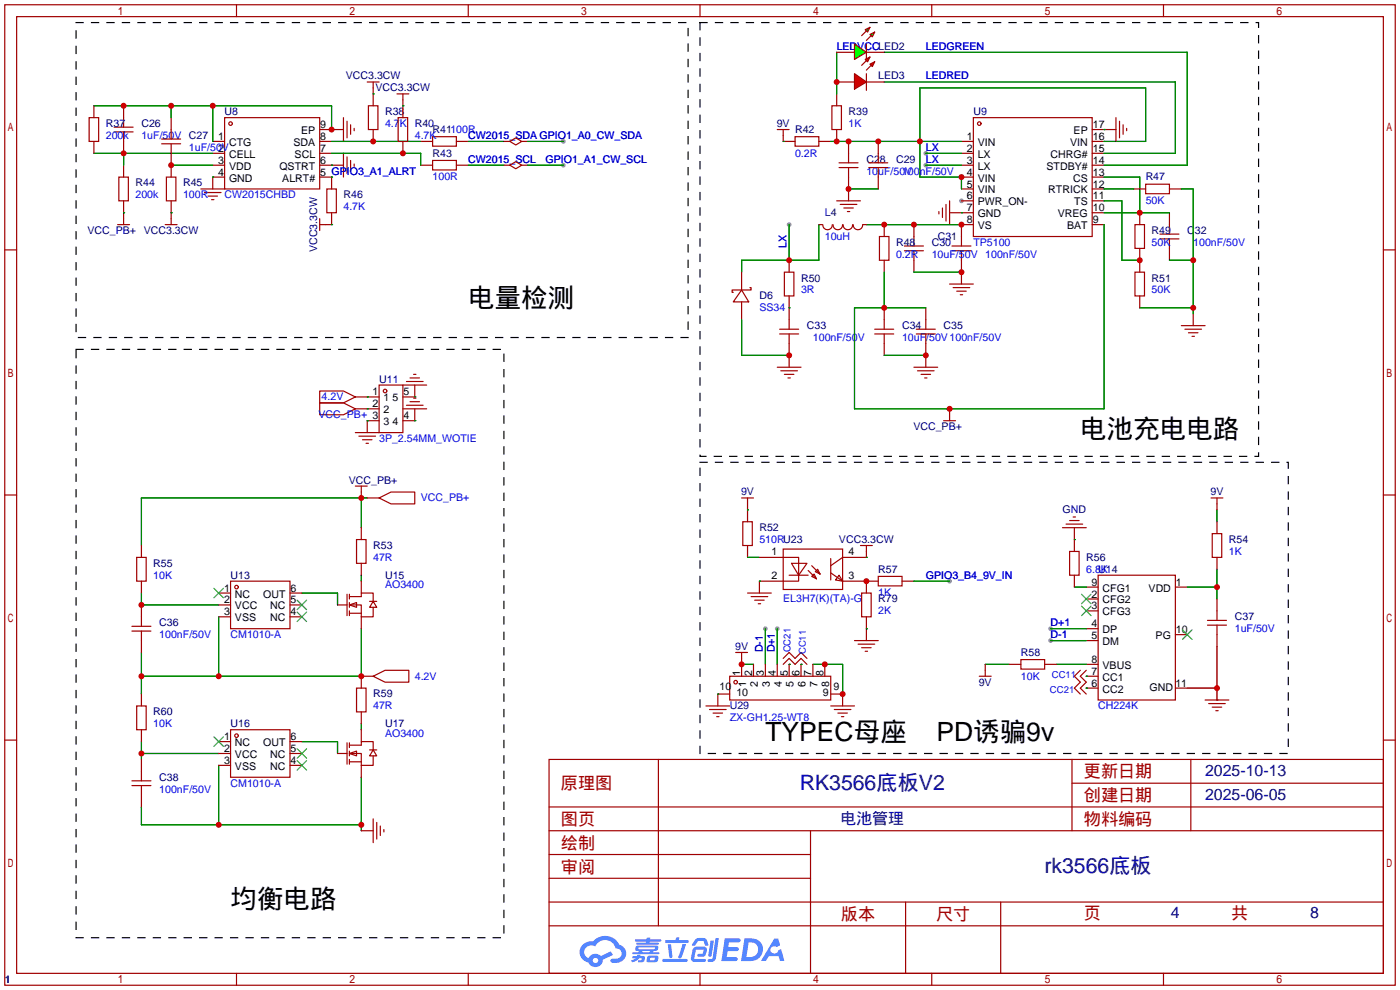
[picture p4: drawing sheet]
<svg xmlns="http://www.w3.org/2000/svg" width="299mm" height="212mm" viewBox="0 0 299 212" stroke-linecap="round" stroke-linejoin="round" font-family="sans-serif">
<g fill="#999">
<circle cx="205.5" cy="42.9" r=".51"/>
<circle cx="224.5" cy="134.4" r=".51"/>
<circle cx="224.5" cy="136.9" r=".51"/>
<circle cx="197.9" cy="32.8" r=".51"/>
<circle cx="197.9" cy="35.3" r=".51"/>
<circle cx="168.7" cy="48" r=".51"/>
<circle cx="120.4" cy="35.3" r=".51"/>
<circle cx="120.4" cy="30.2" r=".51"/>
<circle cx="202.9" cy="124.2" r=".51"/>
<circle cx="163.6" cy="134.4" r=".51"/>
<circle cx="166.1" cy="134.4" r=".51"/>
</g>
<g fill="none" stroke="#a10000" stroke-width=".25">
<path d="M1 1h297.2v209.6h-297.2zM3.6 3.6h292.1v204.4h-292.1zM50.5 1v2.6M100.1 1v2.6M149.6 1v2.6M199.1 1v2.6M248.7 1v2.6M1 53.4h2.6M295.7 53.4h2.5M1 105.8h2.6M295.7 105.8h2.5M1 158.2h2.6"/>
<path d="M295.7 158.2h2.5M117.3 162.3h178.4v45.7h-178.4zM117.3 177.5h178.4M117.3 172.5h178.4M140.7 162.3v35.6M173.2 177.5v30.5M229.1 162.3v15.2M229.1 167.4h66.6M254.5 162.3v15.2M117.3 182.6h55.9M117.3 197.9h178.4M117.3 192.8h178.4"/>
<path d="M117.3 187.7h55.9M193.5 192.8v15.2M213.9 192.8v15.2M50.5 208v2.6M100.1 208v2.6M149.6 208v2.6M199.1 208v2.6M248.7 208v2.6"/>
</g>
<g fill="#5487ff">
<path d="M154.9 200.5h2.7a.48 .48 0 0 1 .7 .5 .48 .48 0 0 1-.7 .4h-1.8l-.2 1h1.9a.43 .43 0 0 1 .4 .5 .43 .43 0 0 1-.4 .4h-2l-.2 1.3h1.7a.45 .45 0 0 1 .6 .1 .45 .45 0 0 1-.2 .6l-3.2 .1z"/>
<path d="M165.5 200.6h.8l.4 1.4-.7 .4a.84 .84 0 0 0-1.2 .2 .84 .84 0 0 0 .3 1.2 .84 .84 0 0 0 1.2-.4v-.3l.6-.3 .7 2.6h-.9l-.3-1.1h-2.1l-.6 1.1h-1.1z"/>
<path d="M151.9 201h.7l-.5 3.2a.36 .36 0 0 1-.4 .3 .36 .36 0 0 1-.3-.3z"/>
<path d="M152.9 200.5h.7l-.6 4.3a1.13 1.13 0 0 1-1.8 .6l.2-.4 .8-.1 .1-.2z"/>
<path d="M148.6 200.8l.6-.3h1a.77 .77 0 0 1 .9 .5l.3 .9-.2 .2h-.5l-.3-.9-.2-.1h-1l-.7 1h-.6v-.2z"/>
<path d="M148.2 202.7l.5-.4h1.7a.81 .81 0 0 1 .7 .5 .81 .81 0 0 1-.2 .9 .81 .81 0 0 1-.9 .8h-.7a.32 .32 0 0 1-.3-.4 .32 .32 0 0 1 .4-.3h.8l.2-.9-1.7 .1-.3 1.9 2.2 .1a.32 .32 0 0 1 .3 .3 .32 .32 0 0 1-.4 .3h-2.3l-.4-.3-.1-.5z"/>
<path d="M141.6 204.9h5a.33 .33 0 0 1 .4 .4 .33 .33 0 0 1-.4 .3h-4.9l-.1-.2z"/>
<path d="M145.9 201.8h.7l-.6 2a.98 .98 0 0 1-.7 1l-.3-.3z"/>
<path d="M142.7 201.8h.7l.3 2.6a.34 .34 0 0 1-.3 .3 .34 .34 0 0 1-.4-.2z"/>
<path d="M142.2 200.9h2.2l.2-.6h.6l-.1 .6h1.8a.32 .32 0 0 1 .3 .3 .32 .32 0 0 1-.4 .3h-4.5l-.1-.1z"/>
<path d="M135.2 204.3h.9l.1-.2h.7l-.1 .2 .9 .1a.82 .82 0 0 1-.6 1.3h-.7v-.5h.6l.1-.4a.68 .68 0 0 0-.9 .4l-1.1 .5-.2-.5 1-.4h-.8z"/>
<path d="M135.8 200.7h2.4l.1-.3h.7l-.1 .4h2.2l.3 .2-.3 .2h-2.2l-.1 .3h1.8l.2 .2-.2 .2h-4.5l-.1-.4h2.1v-.3h-2.2l-.2-.1z"/>
<path d="M159.1 200.5l-.7 4.9h1.7a2.5 2.5 0 0 0 3-2.5 2.5 2.5 0 0 0-3.1-2.4zM160 201.4a1.61 1.61 0 0 1 2 1.4 1.61 1.61 0 0 1-1.8 1.7l-.7 .1z"/>
<path d="M135.9 202.3a.55 .55 0 0 0-.1 .7 .55 .55 0 0 0 .7 .2v.3h-1.3v.4h5.5l.2-.2-.2-.2h-1.2l.2-.3a.7 .7 0 0 0 .9-.2 .7 .7 0 0 0-.1-.9h-4.1zM136.5 202.5h3.3l.2 .1-.2 .3h-3.2zM137.2 203.2h1.7l-.1 .3h-1.5z"/>
<path d="M138.4 204.4a1.05 1.05 0 0 0-.1 1.2 2.91 2.91 0 0 0 2.2-.1 .98 .98 0 0 0 0-1.2l-1.6-.1zM139 204.7h.8l.1 .3-.2 .2h-.8z"/>
<path d="M124.6 201.9a2.23 2.23 0 0 0-.6 2.3 2.23 2.23 0 0 0 1.8 1.5 1.58 1.58 0 0 0 1.7 1 1.58 1.58 0 0 0 1.3-1.6l2.2-1-.5-.8-2.1 1a1.65 1.65 0 0 0-2.6 .5 1.45 1.45 0 0 1-.8-2 1.45 1.45 0 0 1 2-.6l.2 .1a2.3 2.3 0 0 1 2.4-1.4 2.3 2.3 0 0 1 2 1.8 1.12 1.12 0 0 1 1.3 1 1.12 1.12 0 0 1-1.2 1.2h-.7a.45 .45 0 0 0-.5 .4 .45 .45 0 0 0 .4 .5 2.21 2.21 0 0 0 2.3-.6 2.21 2.21 0 0 0 .5-2.2 2.13 2.13 0 0 0-1.4-1.1 3.3 3.3 0 0 0-5.5-.7l-1.2 .1zM126.7 205.3a.57 .57 0 0 1 1.1 0 .57 .57 0 0 1-1.1 0z"/>
</g>
<g fill="none" stroke="#a10000" stroke-width=".25">
<path d="M178.8 11.2h3.8M185.2 11.2h3.8M185.2 9.4v3.6M24.4 28.2h4M24.4 27.2h4M25.4 37.8h2v5.1h-2zM26.4 22.6v4.6M26.4 28.2v4.6M26.4 35.3v2.5M34.5 30.7h4.1M34.5 29.7h4.1M35.6 37.8h2v5.1h-2z"/>
<path d="M36.6 25.1v4.6M36.6 30.7v7.1M45.5 30.2h2.5M45.5 32.8h2.5M45.5 35.3h2.5M48 25.1h20.3v15.3h-20.3zM48 37.8h-2.5v2.6M68.3 30.2h2.6M68.3 32.8h2.6M68.3 35.3h5.1M68.3 37.8h2.6M68.3 27.7h5.1"/>
<path d="M73.4 25.1v5.1M73.4 32.8v5M74.2 25.9v3.6M74.2 33.5v3.6M74.9 26.7v2M74.9 34.3v2M75.7 27.4v.5M75.7 35.1v.5M89.9 30.2h2.6M89.9 35.3h2.6M92.5 29.2h5v2h-5zM92.5 34.3h5v2h-5z"/>
<path d="M97.5 30.2h2.6M97.5 35.3h2.6M166.1 27.7h2.6M167.4 27.7v2.5h2.5M169.9 29.2h5.1v2h-5.1zM175 30.2h2.5M177.8 22.6h2v5.1h-2zM178.8 20.1v2.5M178.8 27.7v2.5M179.3 35.8h4.1M179.3 34.8h4.1M181.4 30.2v4.6"/>
<path d="M181.4 35.8v7.1M205.5 30.2h2.5M205.5 32.8h2.5M205.5 35.3h2.5M205.5 37.8h2.5M208 25.1h25.4v25.4h-25.4zM233.4 30.2h2.6M233.4 32.8h2.6M233.4 35.3h2.6M233.4 37.8h2.6M233.4 27.7h5.1M238.5 25.1v5.1"/>
<path d="M239.3 25.9v3.6M240 26.7v2M240.8 27.4v.5M26.4 42.9v2.6M36.6 42.9v2.6M42.9 40.4h5.1M43.7 41.1h3.5M44.4 41.9h2.1M45.2 42.7h.5M178.8 42.9h5.1M179.6 43.7h3.5M180.3 44.4h2.1"/>
<path d="M181.1 45.2h.5M205.5 40.4h2.5M205.5 42.9h2.5M205.5 45.5h2.5M205.5 48h2.5M233.4 40.4h2.6M233.4 42.9h2.6M233.4 45.5h2.6M233.4 48h2.6M227.1 112.8h5.1M227.8 112h3.6M228.6 117.9h2v5h-2z"/>
<path d="M228.6 111.3h2M229.4 110.5h.5M229.6 112.8v5.1M258.8 106.4h2.6M259.1 114h2v5.1h-2zM260.1 106.4v2.6M260.1 111.5v2.5M260.1 119.1v2.6M229.6 122.9v2.6M232.2 125.5h2.5M232.2 128h2.5M232.2 130.6h2.5"/>
<path d="M232.2 134.4h2.5M232.2 136.9h2.5M234.7 122.9h16.5v26.7h-16.5zM251.2 125.5h2.5M251.2 135.6h2.5M258.1 133.6h4M258.1 132.6h4M260.1 128v4.6M260.1 133.6v4.6M209.3 144.5h2.5M210.6 142v2.5M215.6 142h2.6"/>
<path d="M218.2 141h5.1v2h-5.1zM223.3 142h2.5M230.9 143.3l-1.3 1.2 1.3 1.3-1.3 1.3 1.3 1.2M232.2 144.5h.1M232.2 147.1h.1M232.2 147.1h2.5M232.2 144.5h2.5M232.2 142h2.5M232.2 143.3l-1.3 1.2 1.3 1.3-1.3 1.3 1.3 1.2M251.2 147.1h2.5M257.6 149.6h5M258.3 150.4h3.6"/>
<path d="M259.1 151.1h2M259.8 151.9h.5M260.1 149.6h.1"/>
<circle cx="49.3" cy="26.4" r=".38"/>
<circle cx="209.3" cy="26.4" r=".38"/>
</g>
<g fill="none" stroke="#008700" stroke-width=".25">
<path d="M178.8 11.2v8.9M189 11.2h64.7v24.1h-17.7M189 17.5h62.2v15.3h-15.2M20.1 32.8h25.4M20.1 22.6h50.8v5.1M26.4 32.8v2.5M36.6 35.3h8.9M36.6 22.6v2.5M45.5 37.8h.1M45.5 22.6v7.6M70.9 35.3h.1M70.9 32.8h19v2.5"/>
<path d="M70.9 30.2h19M100.1 35.3h7.6M100.1 30.2h7.6M167.4 30.2h.1M177.5 30.2h28M236 27.7h.1M236 30.2h8.9v-11.4h-48.3v19h8.9v2.6M181.4 40.4h6.3M229.6 115.3h.1M260.1 109v2.5M224.5 134.4h7.7M224.5 136.9h7.7"/>
<path d="M229.6 125.5h2.6M253.7 125.5h6.4M260.1 121.7v6.3M210.6 142h5M225.8 142h6.4M232.2 144.5h.1M232.2 147.1h.1"/>
</g>
<path d="M149.6 98.8h125.7v62.2h-125.7z" fill="none" stroke="#000" stroke-width=".25" stroke-dasharray="1.5 1.8"/>
<path d="M231.1 127l2.1 2M231.1 129.5l2.1 2.1M233.2 127l-2.1 2M233.2 129.5l-2.1 2.1M252.7 134.6l2.1 2.1M254.8 134.6l-2.1 2.1" fill="none" stroke="#3c3" stroke-width=".25"/>
<path d="M260.1 138.2v11.4M253.7 147.1h6.4" fill="none" stroke="#800040" stroke-width=".25"/>
<g fill="#0f0" stroke="#a10000" stroke-width=".25">
<path d="M182.6 9.4l2.6 1.8-2.6 1.5z"/>
<path d="M184.9 6.3l1-.5-.5 1.1z"/>
<path d="M185.9 7.4l1-.5-.5 1z"/>
</g>
<path d="M178.8 17.5h3.8M185.2 6.6l-1.1 1M185.2 17.5h3.8M185.2 15.7v3.6M186.2 7.6l-1 1" fill="none" stroke="#a10000" stroke-width=".25"/>
<g fill="#f00" stroke="#a10000" stroke-width=".25">
<path d="M182.6 15.7l2.6 1.8-2.6 1.6z"/>
<path d="M184.9 12.7l1-.5-.5 1z"/>
<path d="M185.9 13.7l1-.5-.5 1z"/>
</g>
<g fill="none" stroke="#a10000" stroke-width=".25">
<path d="M78.5 17.5h2.5M79.8 17.5v5.1M185.2 13l-1.1 1M186.2 14l-1 1M19 25.1h2.1v5.1h-2.1zM20.1 22.6v2.5M20.1 30.2v2.6M70.9 37.8v2.6M78.7 22.6h2.1v5.1h-2.1zM79.8 27.7v2.5M84.8 20.1h2.6M85.1 25.1h2v5.1h-2z"/>
<path d="M86.1 20.1v5M86.1 30.2v2.6M107.7 30.2h1.3M107.7 35.3h1.3M109 30.2l1.2-.7 1.3 .7-1.3 .8zM109 35.3l1.2-.8 1.3 .8-1.3 .8zM111.5 30.2h1.3M111.5 35.3h1.3M185.7 35.8h4M185.7 34.8h4M187.7 30.2v4.6M187.7 35.8v4.6"/>
<path d="M244.9 39.4h5v2h-5zM25.1 48h2.6M26.4 45.5v2.5M35.3 48h2.5M36.6 45.5v2.5M68.3 46.7v2.6M69.8 40.4h2.1v5.1h-2.1zM70.9 45.5v2.5h-2.6M158.5 58.2v3.8M167.6 58.2h2.1v5h-2.1zM168.7 55.6v2.6M175 48h.8"/>
<path d="M175.9 48a1.01 1.01 0 0 0 1 1.1 1.01 1.01 0 0 0 1-1.1M178 48a1.01 1.01 0 0 0 1.1 1.1 1.01 1.01 0 0 0 1-1.1M180.2 48a1.01 1.01 0 0 0 1 1.1 1.01 1.01 0 0 0 1-1.1M182.4 48a1.01 1.01 0 0 0 1 1.1 1.01 1.01 0 0 0 1-1.1M184.4 48h.8M188 50.5h2v5.1h-2zM189 48v2.5M189 55.6v2.6M193.3 53.6h4.1M193.3 52.6h4.1M195.3 48v4.6M195.3 53.6v4.6"/>
<path d="M200.7 45.2v.5M201.4 44.4v2.1M202.2 43.7v3.5M202.9 45.5h2.6M202.9 42.9v5.1M203.5 53.6h4M203.5 52.6h4M205.5 48v4.6M205.5 53.6v7.1M242.3 40.4h2.6M242.6 48h2v5.1h-2zM242.6 58.2h2v5h-2z"/>
<path d="M243.6 45.5v2.5M243.6 53.1v5.1M247.9 51.1h4.1M247.9 50h4.1M249.9 45.5v4.5M249.9 51.1v4.5M249.9 40.4h2.6M158.5 62l1.5 2.5h-3.3zM158.5 62h-2v.5h.2M158.5 64.5v3.8M160.3 61.5h.2v.5h-2M166.1 78.5h5.1"/>
<path d="M166.6 70.4h4.1M166.6 71.4h4.1M166.9 79.2h3.5M168.7 63.2v7.2M168.7 71.4v7.1M186.9 70.4h4.1M186.9 71.4h4.1M189 65.8v4.6M189 71.4v4.5M195.3 78.5h5.1M195.8 70.4h4.1M195.8 71.4h4.1"/>
<path d="M196.1 79.2h3.5M197.9 65.8v4.6M197.9 71.4v7.1M202.9 60.7h5.1M203.7 61.5h3.6M204.5 62.2h2M205.2 63h.5M243.6 63.2v2.6M252.5 69.6h5.1M253.2 70.4h3.6M254 71.1h2M254.8 71.9h.5"/>
<path d="M255 67.1v2.5M68.3 86.1h5.1l2.5 1.3-2.5 1.2h-5.1zM68.3 83.6h5.1l2.5 1.2-2.5 1.3h-5.1zM75.9 84.8h5.1M75.9 87.4h5.1M75.9 92.5h5.1M76.7 93.2h3.6M77.5 94h2M78.2 94.7h.5M81 82.3h5.1v10.2h-5.1zM81 89.9h-2.5v2.6M86.1 87.4h5.1"/>
<path d="M86.1 82.3h5.1M86.9 81.5h3.5M86.9 86.6h3.5M87.6 80.8h2.1M87.6 85.9h2.1M88.4 80h.5M88.4 85.1h.5M88.6 87.4v2.5h-2.5M88.6 82.3v2.5h-2.5M167.6 80h2.1M168.4 80.8h.5M196.8 80h2.1"/>
<path d="M197.6 80.8h.5M201.7 89.9h2.5M202.9 87.4v2.5M29.2 119.1h2v5.1h-2zM30.2 116.6v2.5M75.9 103.9h2.6M76.2 115.3h2v5.1h-2zM77.2 103.9v2.5M77.2 112.8v2.5M78.5 106.4h2.5M81 106.4l2.6-1.2h5v2.5h-5zM158.5 106.4h2.5"/>
<path d="M158.7 111.5h2.1v5.1h-2.1zM159.8 106.4v5.1M159.8 116.6v2.5M162.3 119.1h8.4v5.1h-8.4v2.5M167.4 117.3h12.7v8.7h-12.7zM177.5 119.4v4.6M183.9 116.6h2.5M185.2 116.6v2.5h-5.1l-2.6 1.8M28.2 134.9h4.1M28.2 133.9h4.1M30.2 124.2v2.5M30.2 129.3v4.6"/>
<path d="M30.2 134.9v4.5M46.7 129.3h2.6M46.7 126.7h2.6M46.7 131.8h2.6M49.3 124.2h12.7v10.2h-12.7zM62 129.3h2.5M62 126.7h2.5M62 131.8h2.5M72.1 129.3h2.1M74.2 127v4.6M74.7 129.3h2.5v2.5M74.7 127.5h2.5v-.8h2.6v1.8"/>
<path d="M74.7 129.3l1.5-.5v1zM74.7 127v1M74.7 128.8v1M74.7 130.6v1M74.7 131.1h2.5M77.2 120.4v2.5M77.2 124.2v2.5M77.2 131.8v2.6M79 128.5h1.5M79.8 129.8v2h-2.6M79.8 128.5l.7 1.3h-1.5zM157.2 139.4h2.6"/>
<path d="M158.5 139.4v5.1M159.8 126.7h5M160.5 127.5h3.6M161.3 128.3h2M162.1 129h.5M168.7 122.9h4M169.2 120.4h3.3l-1.8 2.5zM172.7 121.9l1.8 1.8M173.5 123.2l.5-.5 .5 1zM173.5 120.9l1.8 1.8M174.8 121.7l.5 1-1.1-.5zM177.5 122.4l2.6 1.8"/>
<path d="M179.3 122.9l.8 1.3-1.5-.2zM180.1 124.2h7.6M182.6 136.9h5.1M183.4 137.7h3.5M184.1 126.7h2.1v5.1h-2.1zM184.1 138.4h2.1M184.9 139.2h.5M185.2 124.2v2.5M185.2 131.8v5.1M187.7 123.2h5.1v2h-5.1zM192.8 124.2h2.5M29.2 150.9h2v5.1h-2z"/>
<path d="M30.2 148.3v2.6M30.2 156v2.5M46.7 158.5h2.6M49.3 156h12.7v10.1h-12.7zM62 158.5h2.5M74.2 158.8v4.5M74.7 159.3h2.5v-.8h2.6v1.8M74.7 158.8v1M76.2 147.1h2v5h-2zM77.2 152.1v2.6M77.2 156v2.5M79.8 144.5l2.5-1.2h5.1v2.5h-5.1z"/>
<path d="M79.8 144.5h-2.6v2.6M150.9 150.9h5.1M151.6 151.6h3.6M152.4 152.4h2M153.2 153.2h.5M156 144.5h21.5v5.1h-21.5zM156 148.3h-2.6v2.6M161 142v2.5M163.6 142v2.5M166.1 142v2.5M167.4 140.7l1.3-1.3 1.2 1.3 1.3-1.3 1.3 1.3M167.4 142l1.3-1.3 1.2 1.3 1.3-1.3 1.3 1.3"/>
<path d="M168.7 142h.1M168.7 142v2.5M171.2 142h.1M171.2 142v2.5M173.7 142v2.5M176.3 142v2.5M177.5 150.9h5.1M177.5 148.3h2.6v2.6M178.3 151.6h3.6M179.1 152.4h2M179.8 153.2h.5M28.2 167.9h4.1"/>
<path d="M28.2 166.9h4.1M30.2 162.3v4.6M30.2 167.9v4.6M46.7 161h2.6M46.7 163.6h2.6M62 161h2.5M62 163.6h2.5M72.1 161h2.1M74.7 161h2.5v2.6M74.7 161l1.5-.5v1zM74.7 160.5v1M74.7 162.3v1"/>
<path d="M74.7 162.8h2.5M77.2 163.6v2.5M77.2 177.5h2.6M79 160.3h1.5M79.8 161.5v2.1h-2.6M79.8 160.3l.7 1.2h-1.5zM79.8 175v5.1M80.5 175.8v3.5M81.3 176.5v2.1M82 177.3v.5"/>
<circle cx="82.3" cy="83.6" r=".38"/>
<circle cx="50.5" cy="125.5" r=".38"/>
<circle cx="50.5" cy="157.2" r=".38"/>
<circle cx="157.2" cy="145.8" r=".38"/>
</g>
<g fill="none" stroke="#008700" stroke-width=".25">
<path d="M70.9 37.8h.1M79.8 20.1h.1M86.1 22.6h.1M112.8 35.3h7.6M112.8 30.2h7.6M197.9 32.8h7.6M197.9 35.3h7.6M236 37.8h7.6v7.7M26.4 45.5h.1M36.6 45.5h.1M70.9 48h.1M168.7 48v7.6"/>
<path d="M175 48v7.6h-16.5v2.6M185.2 48h20.3M189 58.2v7.6M195.3 58.2h10.2M205.5 45.5h.1M236 45.5h13.9M236 40.4h6.3M236 42.9h3.8v12.7h3.8M236 48v39.4h-53.4v-21.6h15.3M249.9 55.6h5.1M252.5 40.4h2.5v26.7M158.5 68.3v7.6h10.2"/>
<path d="M168.7 65.8h.1M189 75.9h8.9M243.6 65.8h11.4M78.5 87.4h.1M78.5 84.8h.1M78.5 89.9h.1M88.6 84.8h.1M88.6 89.9h.1M77.2 106.4v6.4M78.5 106.4h-48.3v10.2M159.8 109h.1M159.8 119.1h2.5"/>
<path d="M185.2 119.1h.1M30.2 126.7v2.6h16.5M30.2 139.4v8.9M46.7 131.8v12.7M64.5 126.7h7.6v2.6M77.2 134.4v10.1h-47M77.2 122.9v1.3M162.3 124.2h.1M163.6 134.4v7.6M166.1 134.4v7.6M185.2 124.2h.1M185.2 134.4h.1"/>
<path d="M195.3 124.2h7.6M30.2 158.5v3.8M64.5 158.5h7.6v2.5M77.2 154.7v1.3M153.4 148.3h.1M158.5 142h2.5M168.7 142h.1M171.2 142h.1M173.7 142h6.4v6.3M30.2 172.5v3.8h47M30.2 161h16.5M46.7 163.6v12.7"/>
<path d="M77.2 166.1v11.4"/>
</g>
<path d="M16.3 4.8h130.8v67.3h-130.8zM149.6 4.8h119.4v92.7h-119.4zM16.3 74.7h91.4v125.7h-91.4z" fill="none" stroke="#000" stroke-width=".25" stroke-dasharray="1.5 1.8"/>
<path d="M45.7 125.7l2.1 2.1M47.8 125.7l-2.1 2.1M63.5 130.8l2 2M63.5 128.3l2 2M65.5 130.8l-2 2M65.5 128.3l-2 2M45.7 157.5l2.1 2M47.8 157.5l-2.1 2M63.5 162.6l2 2M63.5 160l2 2.1M65.5 162.6l-2 2M65.5 160l-2 2.1" fill="none" stroke="#3c3" stroke-width=".25"/>
<g fill="#c00">
<circle cx="36.6" cy="35.3" r=".63"/>
<circle cx="26.4" cy="32.8" r=".63"/>
<circle cx="70.9" cy="27.7" r=".63"/>
<circle cx="45.5" cy="22.6" r=".63"/>
<circle cx="36.6" cy="22.6" r=".63"/>
<circle cx="26.4" cy="22.6" r=".63"/>
<circle cx="79.8" cy="30.2" r=".63"/>
<circle cx="86.1" cy="32.8" r=".63"/>
<circle cx="260.1" cy="147.1" r=".63"/>
<circle cx="260.1" cy="125.5" r=".63"/>
<circle cx="196.6" cy="30.2" r=".63"/>
<circle cx="205.5" cy="37.8" r=".63"/>
<circle cx="187.7" cy="30.2" r=".63"/>
<circle cx="181.4" cy="30.2" r=".63"/>
<circle cx="178.8" cy="30.2" r=".63"/>
<circle cx="181.4" cy="40.4" r=".63"/>
<circle cx="178.8" cy="17.5" r=".63"/>
<circle cx="243.6" cy="45.5" r=".63"/>
<circle cx="255" cy="55.6" r=".63"/>
<circle cx="255" cy="65.8" r=".63"/>
<circle cx="243.6" cy="55.6" r=".63"/>
<circle cx="205.5" cy="48" r=".63"/>
<circle cx="195.3" cy="48" r=".63"/>
<circle cx="189" cy="48" r=".63"/>
<circle cx="168.7" cy="55.6" r=".63"/>
<circle cx="168.7" cy="75.9" r=".63"/>
<circle cx="205.5" cy="58.2" r=".63"/>
<circle cx="189" cy="65.8" r=".63"/>
<circle cx="202.9" cy="87.4" r=".63"/>
<circle cx="197.9" cy="75.9" r=".63"/>
<circle cx="46.7" cy="144.5" r=".63"/>
<circle cx="30.2" cy="144.5" r=".63"/>
<circle cx="77.2" cy="144.5" r=".63"/>
<circle cx="46.7" cy="176.3" r=".63"/>
<circle cx="77.2" cy="176.3" r=".63"/>
<circle cx="30.2" cy="161" r=".63"/>
<circle cx="77.2" cy="106.4" r=".63"/>
<circle cx="30.2" cy="129.3" r=".63"/>
<circle cx="185.2" cy="124.2" r=".63"/>
<circle cx="158.5" cy="142" r=".63"/>
<circle cx="180.1" cy="148.3" r=".63"/>
<circle cx="176.3" cy="142" r=".63"/>
</g>
<g font-size="5.7">
<text x="100.1" y="65.7">电量检测</text>
<text x="230.9" y="93.6">电池充电电路</text>
<text x="163.6" y="158.4">TYPEC母座</text>
<text x="200.1" y="158.4">PD诱骗9v</text>
<text x="49.3" y="194">均衡电路</text>
</g>
<g font-size="4.5" fill="#000080">
<text x="170.9" y="168.8">RK3566底板V2</text>
<text x="223.2" y="186.6">rk3566底板</text>
</g>
<g font-size="3.7" fill="#a00000">
<text x="231.6" y="166.2">更新日期</text>
<text x="119.9" y="168.7">原理图</text>
<text x="231.6" y="171.2">创建日期</text>
<text x="119.9" y="176.3">图页</text>
<text x="231.6" y="176.3">物料编码</text>
<text x="119.9" y="181.4">绘制</text>
<text x="119.9" y="186.5">审阅</text>
<text x="179.7" y="196.6">版本</text>
<text x="200" y="196.6">尺寸</text>
<text x="231.6" y="196.4">页</text>
<text x="263.1" y="196.4">共</text>
</g>
<g font-size="3.4" fill="#000080">
<text x="257.6" y="165.9">2025-10-13</text>
<text x="257.6" y="171">2025-06-05</text>
<text x="179.6" y="176.1">电池管理</text>
<text x="250.3" y="196.2">4</text>
<text x="280" y="196.2">8</text>
</g>
<g font-size="2.3" fill="#00f">
<text x="178.8" y="10.6">LEDVCCLED2</text>
<text x="197.9" y="10.6">LEDGREEN</text>
<text x="197.9" y="17">LEDRED</text>
<text x="22.6" y="29.7">200k</text>
<text x="30.2" y="29.7">1uF/50V C27</text>
<text x="82.3" y="27.1">4.7K</text>
<text x="88.6" y="29.7">4.7K</text>
<text x="100.1" y="29.7">CW2015_SDA GPIO1_A0_CW_SDA</text>
<text x="181.4" y="27.1">1K</text>
<text x="40.4" y="32.2">1uF/50V</text>
<text x="100.1" y="34.8">CW2015_SCL</text>
<text x="116.6" y="34.8">GPIO1_A1_CW_SCL</text>
<text x="169.9" y="33.5">0.2R</text>
<text x="197.9" y="32.2">LX</text>
<text x="197.9" y="34.8">LX</text>
<text x="92.5" y="38.6">100R</text>
<text x="185.2" y="37.3">10uF/50V</text>
<text x="192.8" y="37.3">100nF/50V</text>
<text x="29" y="42.4">200k</text>
<text x="39.1" y="42.4">100R</text>
<text x="48" y="42.4">CW2015CHBD</text>
<text x="73.4" y="44.9">4.7K</text>
<text x="244.9" y="43.7">50K</text>
<text x="168.1" y="53.1" transform="rotate(-90 168.1 53.1)">LX</text>
<text x="176.3" y="51.3">10uH</text>
<text x="208" y="52.5">TP5100</text>
<text x="246.1" y="52.5">50K</text>
<text x="255" y="52.5">100nF/50V</text>
<text x="191.5" y="55.1">0.2R</text>
<text x="199.1" y="55.1">10uF/50V</text>
<text x="210.6" y="55.1">100nF/50V</text>
<text x="171.2" y="62.7">3R</text>
<text x="246.1" y="62.7">50K</text>
<text x="162.3" y="66.5">SS34</text>
<text x="173.7" y="72.9">100nF/50V</text>
<text x="192.8" y="72.9">10uF/50V100nF/50V</text>
<text x="68.1" y="89.4">VCC_PB+ 3</text>
<text x="68.7" y="85.6">4.2V</text>
<text x="81" y="94.5">3P_2.54MM_WOTIE</text>
<text x="89.9" y="107.2">VCC_PB+</text>
<text x="79.8" y="119.9">47R</text>
<text x="162.3" y="116">510RU23</text>
<text x="262.6" y="118.6">1K</text>
<text x="32.8" y="123.7">10K</text>
<text x="82.3" y="125.7">AO3400</text>
<text x="197.9" y="123.7">GPIO3_B4_9V_IN</text>
<text x="232.2" y="122.4">6.8K</text>
<text x="167.4" y="128.7">EL3H7(K)(TA)-G</text>
<text x="187.7" y="127.5">1K</text>
<text x="187.7" y="131.3">2K</text>
<text x="34" y="136.4">100nF/50V</text>
<text x="49.3" y="136.4">CM1010-A</text>
<text x="224.5" y="133.8">D+1</text>
<text x="224.5" y="136.4">D-1</text>
<text x="263.9" y="135.1">1uF/50V</text>
<text x="163" y="139.4" transform="rotate(-90 163 139.4)">D-1</text>
<text x="165.6" y="139.4" transform="rotate(-90 165.6 139.4)">D+1</text>
<text x="88.6" y="145.3">4.2V</text>
<text x="218.2" y="145.3">10K</text>
<text x="32.8" y="155.4">10K</text>
<text x="79.8" y="151.6">47R</text>
<text x="156" y="154.1">ZX-GH1.25-WT8</text>
<text x="234.7" y="151.6">CH224K</text>
<text x="82.3" y="157.4">AO3400</text>
<text x="34" y="169.4">100nF/50V</text>
<text x="49.3" y="168.1">CM1010-A</text>
</g>
<g font-size="2.3" fill="#000080">
<text x="73.9" y="17">VCC3.3CW</text>
<text x="187.7" y="17">LED3</text>
<text x="80.2" y="19.5">VCC3.3CW</text>
<text x="22.6" y="27.1">R37</text>
<text x="30.2" y="27.1">C26</text>
<text x="48" y="24.6">U8</text>
<text x="82.3" y="24.6">R38</text>
<text x="88.6" y="27.1">R40</text>
<text x="92.5" y="28.4">R41100R</text>
<text x="166" y="27.1">9V</text>
<text x="169.9" y="28.4">R42</text>
<text x="181.4" y="24.6">R39</text>
<text x="208" y="24.6">U9</text>
<text x="92.5" y="33.5">R43</text>
<text x="185.2" y="34.8">C28</text>
<text x="191.5" y="34.8">C29</text>
<text x="29" y="39.8">R44</text>
<text x="39.1" y="39.8">R45</text>
<text x="244.9" y="38.6">R47</text>
<text x="73.4" y="42.4">R46</text>
<text x="176.3" y="46.2">L4</text>
<text x="18.7" y="50">VCC_PB+</text>
<text x="30.7" y="50">VCC3.3CW</text>
<text x="67.8" y="53.9" transform="rotate(-90 67.8 53.9)">VCC3.3CW</text>
<text x="191.5" y="52.5">R48</text>
<text x="199.1" y="52.5">C30</text>
<text x="200.4" y="51.3">C31</text>
<text x="246.1" y="50">R49</text>
<text x="253.7" y="50">C32</text>
<text x="162.3" y="64">D6</text>
<text x="171.2" y="60.2">R50</text>
<text x="246.1" y="60.2">R51</text>
<text x="172.5" y="70.3">C33</text>
<text x="192.8" y="70.3">C34</text>
<text x="201.7" y="70.3">C35</text>
<text x="81" y="81.8">U11</text>
<text x="195.2" y="91.9">VCC_PB+</text>
<text x="74.6" y="103.3">VCC_PB+</text>
<text x="158.4" y="105.9">9V</text>
<text x="258.7" y="105.9">9V</text>
<text x="162.3" y="113.5">R52</text>
<text x="227.1" y="109.7">GND</text>
<text x="79.8" y="117.3">R53</text>
<text x="179.3" y="116">VCC3.3CW</text>
<text x="232.2" y="119.9">R56</text>
<text x="262.6" y="116">R54</text>
<text x="32.8" y="121.1">R55</text>
<text x="49.3" y="123.7">U13</text>
<text x="82.3" y="123.7">U15</text>
<text x="187.7" y="122.4">R57</text>
<text x="234.7" y="122.4">U14</text>
<text x="187.7" y="128.7">R79</text>
<text x="34" y="133.8">C36</text>
<text x="263.9" y="132.6">C37</text>
<text x="157.1" y="138.9">9V</text>
<text x="218.2" y="140.2">R58</text>
<text x="79.8" y="149.1">R59</text>
<text x="209.2" y="146.5">9V</text>
<text x="32.8" y="152.9">R60</text>
<text x="49.3" y="155.4">U16</text>
<text x="82.3" y="155.4">U17</text>
<text x="156" y="151.6">U29</text>
<text x="34" y="166.8">C38</text>
<text x="1" y="210">1</text>
</g>
<g font-size="2.3">
<text x="46.6" y="29.9">1</text>
<text x="64.4" y="28.6">EP</text>
<text x="68.5" y="29.9">8</text>
<text x="68.5" y="27.4">9</text>
<text x="206.6" y="29.9">1</text>
<text x="229.5" y="28.6">EP</text>
<text x="233.6" y="29.9">16</text>
<text x="233.6" y="27.4">17</text>
<text x="46.6" y="32.5">2</text>
<text x="46.6" y="35">3</text>
<text x="48.9" y="31.2">CTG</text>
<text x="48.9" y="33.7">CELL</text>
<text x="62.7" y="31.2">SDA</text>
<text x="63" y="33.7">SCL</text>
<text x="68.5" y="35">6</text>
<text x="68.5" y="32.5">7</text>
<text x="206.6" y="32.5">2</text>
<text x="206.6" y="35">3</text>
<text x="209" y="31.2">VIN</text>
<text x="209" y="33.7">LX</text>
<text x="224.6" y="33.7">CHRG#</text>
<text x="228.7" y="31.2">VIN</text>
<text x="233.6" y="35">14</text>
<text x="233.6" y="32.5">15</text>
<text x="46.6" y="37.5">4</text>
<text x="48.9" y="36.3">VDD</text>
<text x="48.9" y="38.8">GND</text>
<text x="59.7" y="36.3">QSTRT</text>
<text x="60.3" y="38.8">ALRT#</text>
<text x="68.5" y="37.5">5 GPIO3_A1_ALRT</text>
<text x="206.6" y="37.5">4</text>
<text x="206.6" y="40.1">5</text>
<text x="209" y="36.3">LX</text>
<text x="209" y="38.8">VIN</text>
<text x="209" y="41.3">VIN</text>
<text x="223.7" y="36.3">STDBY#</text>
<text x="224" y="41.3">RTRICK</text>
<text x="229.3" y="38.8">CS</text>
<text x="233.6" y="40.1">12</text>
<text x="233.6" y="37.5">13</text>
<text x="206.6" y="42.6">6</text>
<text x="206.6" y="45.2">7</text>
<text x="206.6" y="47.7">8</text>
<text x="209" y="43.9">PWR_ON-</text>
<text x="209" y="46.4">GND</text>
<text x="226.1" y="46.4">VREG</text>
<text x="229.6" y="43.9">TS</text>
<text x="233.6" y="47.7">9</text>
<text x="233.6" y="45.2">10</text>
<text x="233.6" y="42.6">11</text>
<text x="209" y="49">VS</text>
<text x="228.1" y="49">BAT</text>
<text x="79.6" y="87.1">2</text>
<text x="79.6" y="84.5">1</text>
<text x="82" y="88.3">2</text>
<text x="82" y="85.8">1</text>
<text x="83.9" y="85.8">5</text>
<text x="86.2" y="84.5">5</text>
<text x="86.2" y="89.6">4</text>
<text x="82" y="90.9">3</text>
<text x="83.9" y="90.9">4</text>
<text x="164.9" y="118.7">1</text>
<text x="181.4" y="118.7">4</text>
<text x="164.9" y="123.8">2</text>
<text x="181.4" y="123.8">3</text>
<text x="233.3" y="125.2">9</text>
<text x="251.3" y="125.2">1</text>
<text x="47.9" y="126.4">1</text>
<text x="47.9" y="129">2</text>
<text x="47.9" y="131.5">3</text>
<text x="50.2" y="127.7">NC</text>
<text x="50.2" y="130.2">VCC</text>
<text x="56.3" y="127.7">OUT</text>
<text x="57.8" y="130.2">NC</text>
<text x="62.1" y="131.5">4</text>
<text x="62.1" y="129">5</text>
<text x="62.1" y="126.4">6</text>
<text x="233.3" y="127.7">2</text>
<text x="233.3" y="130.2">3</text>
<text x="235.6" y="129">CFG2</text>
<text x="235.6" y="131.5">CFG3</text>
<text x="235.6" y="126.4">CFG1</text>
<text x="245.5" y="126.4">VDD</text>
<text x="50.2" y="132.8">VSS</text>
<text x="57.8" y="132.8">NC</text>
<text x="233.3" y="134.1">4</text>
<text x="233.3" y="136.6">5</text>
<text x="235.6" y="135.3">DP</text>
<text x="235.6" y="137.9">DM</text>
<text x="247" y="136.6">PG</text>
<text x="251.3" y="135.3">10</text>
<text x="233.3" y="141.7">8</text>
<text x="235.6" y="142.9">VBUS</text>
<text x="153.8" y="147.5">10</text>
<text x="157.4" y="148.8">10</text>
<text x="158.2" y="144.4" transform="rotate(-90 158.2 144.4)">1</text>
<text x="159.5" y="146.7" transform="rotate(-90 159.5 146.7)">1</text>
<text x="160.7" y="144.4" transform="rotate(-90 160.7 144.4)">2</text>
<text x="162" y="146.7" transform="rotate(-90 162 146.7)">2</text>
<text x="163.3" y="144.4" transform="rotate(-90 163.3 144.4)">3</text>
<text x="164.5" y="146.7" transform="rotate(-90 164.5 146.7)">3</text>
<text x="165.8" y="144.4" transform="rotate(-90 165.8 144.4)">4</text>
<text x="167.1" y="146.7" transform="rotate(-90 167.1 146.7)">4</text>
<text x="168.3" y="144.4" transform="rotate(-90 168.3 144.4)">5</text>
<text x="169.6" y="146.7" transform="rotate(-90 169.6 146.7)">5</text>
<text x="170.9" y="144.4" transform="rotate(-90 170.9 144.4)">6</text>
<text x="172.2" y="146.7" transform="rotate(-90 172.2 146.7)">6</text>
<text x="173.4" y="144.4" transform="rotate(-90 173.4 144.4)">7</text>
<text x="174.7" y="146.7" transform="rotate(-90 174.7 146.7)">7</text>
<text x="175.8" y="148.8">9</text>
<text x="176" y="144.4" transform="rotate(-90 176 144.4)">8</text>
<text x="177.2" y="146.7" transform="rotate(-90 177.2 146.7)">8</text>
<text x="178.2" y="147.5">9</text>
<text x="233.3" y="146.8">6</text>
<text x="233.3" y="144.2">7</text>
<text x="235.6" y="148">CC2</text>
<text x="235.6" y="145.5">CC1</text>
<text x="245.7" y="147.8">GND</text>
<text x="251.2" y="146.8">11</text>
<text x="47.9" y="158.2">1</text>
<text x="47.9" y="160.7">2</text>
<text x="50.2" y="159.5">NC</text>
<text x="50.2" y="162">VCC</text>
<text x="56.3" y="159.5">OUT</text>
<text x="57.8" y="162">NC</text>
<text x="62.1" y="160.7">5</text>
<text x="62.1" y="158.2">6</text>
<text x="47.9" y="163.3">3</text>
<text x="50.2" y="164.5">VSS</text>
<text x="57.8" y="164.5">NC</text>
<text x="62.1" y="163.3">4</text>
</g>
<g font-size="2" fill="#00f">
<text x="168.9" y="139.4" transform="rotate(-90 168.9 139.4)">CC21</text>
<text x="172.2" y="139.8" transform="rotate(-90 172.2 139.8)">CC11</text>
<text x="224.4" y="148.1">CC21</text>
<text x="224.8" y="144.8">CC11</text>
</g>
</svg>
